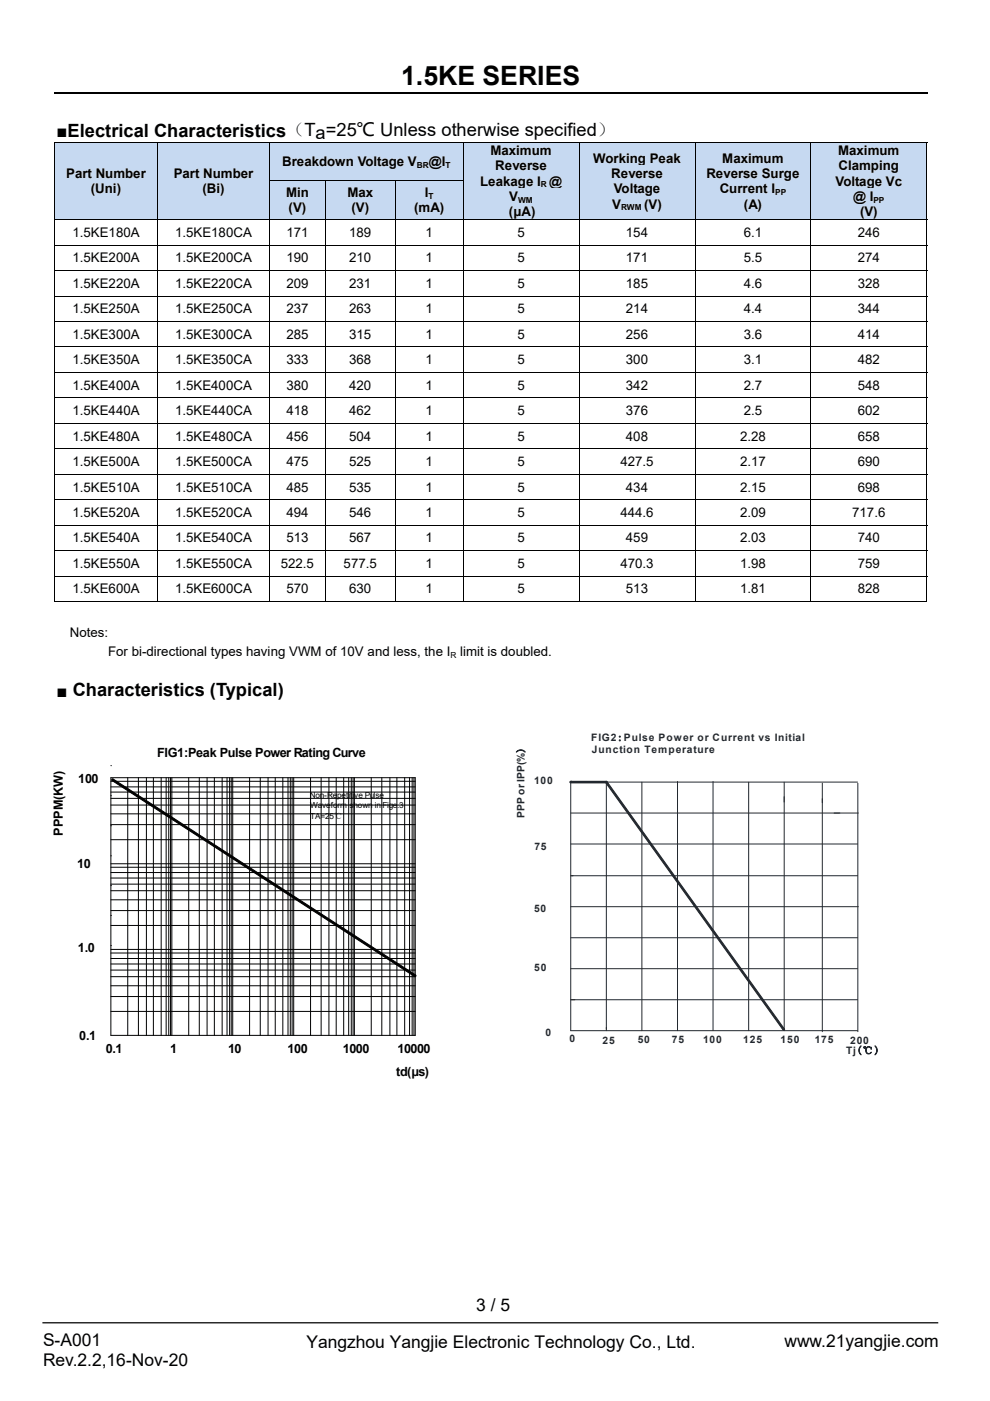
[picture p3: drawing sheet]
<svg xmlns="http://www.w3.org/2000/svg" width="210mm" height="297mm" viewBox="0 0 210 297" stroke-linecap="round" stroke-linejoin="round" font-family="sans-serif">
<path d="M11.5 19.7h185.2" fill="none" stroke="#000" stroke-width=".25"/>
<path d="M9 280.5h190" fill="none" stroke="#000" stroke-width=".26"/>
<g fill="#c6d9f1">
<path d="M11.6 30.3h21.8v16.2h-21.8z"/>
<path d="M13.5 35.1h18.1v3.3h-18.1z"/>
<path d="M13.5 38.4h18.1v3.2h-18.1z"/>
<path d="M33.5 30.3h23.6v16.2h-23.6z"/>
<path d="M35.4 35.1h19.9v3.3h-19.9z"/>
<path d="M35.4 38.4h19.9v3.2h-19.9z"/>
<path d="M57.3 30.3h40.9v7.8h-40.9z"/>
<path d="M59.1 32.6h37.3v3.2h-37.3z"/>
<path d="M98.4 30.3h24.3v16.2h-24.3z"/>
<path d="M100.2 30.3h20.7v3.2h-20.7z"/>
<path d="M100.2 33.5h20.7v3.2h-20.7z"/>
<path d="M100.2 36.7h20.7v3.3h-20.7z"/>
<path d="M100.2 40h20.7v3.2h-20.7z"/>
<path d="M100.2 43.2h20.7v3.3h-20.7z"/>
<path d="M122.9 30.3h24.4v16.2h-24.4z"/>
<path d="M124.7 31.9h20.8v3.2h-20.8z"/>
<path d="M124.7 35.1h20.8v3.3h-20.8z"/>
<path d="M124.7 38.4h20.8v3.2h-20.8z"/>
<path d="M124.7 41.6h20.8v3.3h-20.8z"/>
<path d="M147.5 30.3h24.4v16.2h-24.4z"/>
<path d="M149.3 31.9h20.8v3.2h-20.8z"/>
<path d="M149.3 35.1h20.8v3.3h-20.8z"/>
<path d="M149.3 38.4h20.8v3.2h-20.8z"/>
<path d="M149.3 41.6h20.8v3.3h-20.8z"/>
<path d="M172.1 30.3h24.4v16.2h-24.4z"/>
<path d="M173.9 30.3h20.8v3.2h-20.8z"/>
<path d="M173.9 33.5h20.8v3.2h-20.8z"/>
<path d="M173.9 36.7h20.8v3.3h-20.8z"/>
<path d="M173.9 40h20.8v3.2h-20.8z"/>
<path d="M173.9 43.2h20.8v3.3h-20.8z"/>
</g>
<path d="M11.5 30.1h.1v.1h-.1zM196.5 30.1h.2v.1h-.2z" fill="#000"/>
<path d="M11.5 30.2h185.2M11.6 30.2v7.9M33.5 30.2v7.9M57.2 30.2v7.9M98.3 30.2v7.9M122.9 30.2v7.9M147.4 30.2v7.9M172 30.2v7.9M196.6 30.2v7.9" fill="none" stroke="#000" stroke-width=".21"/>
<g fill="#c6d9f1">
<path d="M57.3 38.3h11.6v8.2h-11.6z"/>
<path d="M59.1 39.2h8v3.2h-8z"/>
<path d="M59.1 42.4h8v3.2h-8z"/>
<path d="M69.1 38.3h14.7v8.2h-14.7z"/>
<path d="M70.9 39.2h11v3.2h-11z"/>
<path d="M70.9 42.4h11v3.2h-11z"/>
<path d="M83.9 38.3h14.3v8.2h-14.3z"/>
<path d="M85.7 39.2h10.7v3.2h-10.7z"/>
<path d="M85.7 42.4h10.7v3.2h-10.7z"/>
</g>
<path d="M11.5 38.1h.1v.2h-.1zM33.4 38.1h.1v.2h-.1zM122.8 38.1h.1v.2h-.1zM147.3 38.1h.2v.2h-.2zM171.9 38.1h.2v.2h-.2zM196.5 38.1h.2v.2h-.2zM196.5 127.5h.2v.1h-.2z" fill="#000"/>
<g fill="none" stroke="#000" stroke-width=".21">
<path d="M11.6 38.3v8.2M33.5 38.3v8.2M57.1 38.2h41.3M57.2 38.3v8.2M69 38.3v8.2M83.8 38.3v8.2M98.3 38.3v8.2M122.9 38.3v8.2M147.4 38.3v8.2M172 38.3v8.2M196.6 38.3v8.2M11.5 46.6h185.2"/>
<path d="M11.5 52h185.2M11.5 57.4h185.2M11.6 46.7v5.2M11.6 52v5.3M11.6 57.4v5.3M33.5 46.7v5.2M33.5 52v5.3M33.5 57.4v5.3M57.2 46.7v5.2M57.2 52v5.3M57.2 57.4v5.3M69 46.7v5.2"/>
<path d="M69 52v5.3M69 57.4v5.3M83.8 46.7v5.2M83.8 52v5.3M83.8 57.4v5.3M98.3 46.7v5.2M98.3 52v5.3M98.3 57.4v5.3M122.9 46.7v5.2M122.9 52v5.3M122.9 57.4v5.3M147.4 46.7v5.2"/>
<path d="M147.4 52v5.3M147.4 57.4v5.3M172 46.7v5.2M172 52v5.3M172 57.4v5.3M196.6 46.7v5.2M196.6 52v5.3M196.6 57.4v5.3M11.5 62.8h185.2M11.5 68.2h185.2M11.5 73.6h185.2M11.5 79h185.2"/>
<path d="M11.6 62.8v5.3M11.6 68.2v5.3M11.6 73.6v5.3M11.6 79v5.3M33.5 62.8v5.3M33.5 68.2v5.3M33.5 73.6v5.3M33.5 79v5.3M57.2 62.8v5.3M57.2 68.2v5.3M57.2 73.6v5.3M57.2 79v5.3"/>
<path d="M69 62.8v5.3M69 68.2v5.3M69 73.6v5.3M69 79v5.3M83.8 62.8v5.3M83.8 68.2v5.3M83.8 73.6v5.3M83.8 79v5.3M98.3 62.8v5.3M98.3 68.2v5.3M98.3 73.6v5.3M98.3 79v5.3"/>
<path d="M122.9 62.8v5.3M122.9 68.2v5.3M122.9 73.6v5.3M122.9 79v5.3M147.4 62.8v5.3M147.4 68.2v5.3M147.4 73.6v5.3M147.4 79v5.3M172 62.8v5.3M172 68.2v5.3M172 73.6v5.3M172 79v5.3"/>
<path d="M196.6 62.8v5.3M196.6 68.2v5.3M196.6 73.6v5.3M196.6 79v5.3M11.5 84.3h185.2M11.5 89.7h185.2M11.5 95.1h185.2M11.6 84.4v5.3M11.6 89.8v5.3M11.6 95.2v5.3M33.5 84.4v5.3M33.5 89.8v5.3"/>
<path d="M33.5 95.2v5.3M57.2 84.4v5.3M57.2 89.8v5.3M57.2 95.2v5.3M69 84.4v5.3M69 89.8v5.3M69 95.2v5.3M83.8 84.4v5.3M83.8 89.8v5.3M83.8 95.2v5.3M98.3 84.4v5.3M98.3 89.8v5.3"/>
<path d="M98.3 95.2v5.3M122.9 84.4v5.3M122.9 89.8v5.3M122.9 95.2v5.3M147.4 84.4v5.3M147.4 89.8v5.3M147.4 95.2v5.3M172 84.4v5.3M172 89.8v5.3M172 95.2v5.3M196.6 84.4v5.3M196.6 89.8v5.3"/>
<path d="M196.6 95.2v5.3M11.5 100.5h185.2M11.5 105.9h185.2M11.5 111.3h185.2M11.5 116.7h185.2M11.6 100.6v5.3M11.6 106v5.3M11.6 111.4v5.2M11.6 116.8v5.2M33.5 100.6v5.3M33.5 106v5.3M33.5 111.4v5.2"/>
<path d="M33.5 116.8v5.2M57.2 100.6v5.3M57.2 106v5.3M57.2 111.4v5.2M57.2 116.8v5.2M69 100.6v5.3M69 106v5.3M69 111.4v5.2M69 116.8v5.2M83.8 100.6v5.3M83.8 106v5.3M83.8 111.4v5.2"/>
<path d="M83.8 116.8v5.2M98.3 100.6v5.3M98.3 106v5.3M98.3 111.4v5.2M98.3 116.8v5.2M122.9 100.6v5.3M122.9 106v5.3M122.9 111.4v5.2M122.9 116.8v5.2M147.4 100.6v5.3M147.4 106v5.3M147.4 111.4v5.2"/>
<path d="M147.4 116.8v5.2M172 100.6v5.3M172 106v5.3M172 111.4v5.2M172 116.8v5.2M196.6 100.6v5.3M196.6 106v5.3M196.6 111.4v5.2M196.6 116.8v5.2M11.5 122.1h185.2M11.5 127.6h21.9M11.6 122.2v5.4"/>
<path d="M33.5 122.2v5.4M33.5 127.6h23.6M57.2 122.2v5.4M57.3 127.6h11.6M69 122.2v5.4M69.1 127.6h14.7M83.8 122.2v5.4M83.9 127.6h14.3M98.3 122.2v5.4M98.4 127.6h24.4M122.9 122.2v5.4M122.9 127.6h24.4"/>
<path d="M147.4 122.2v5.4M147.5 127.6h24.4M172 122.2v5.4M172.1 127.6h24.4M196.6 122.2v5.4M23.5 164.9h64.6v54.6h-64.6zM23.5 178h64.6M23.5 174.8h64.6M23.5 172.6h64.6M23.5 170.7h64.6M23.5 169.3h64.6M23.5 167.9h64.6"/>
<path d="M23.5 165.7h64.6M23.5 166.8h64.6M23.5 175.1h.1M23.5 168.7h.1M23.5 162.3h.1M24 165.1l64.2 41.6-.2 .4-64.3-41.6zM24 165.1h-.2l-.1 .4M27.1 164.9v54.6M29.4 164.9v54.6M31.1 164.9v54.6M32.5 164.9v54.6M34.2 164.9v54.6"/>
<path d="M35.2 164.9v54.6M35.8 164.9v54.6M36.2 164.9v54.6M36.4 164.9v54.6M40 164.9v54.6M42.3 164.9v54.6M43.9 164.9v54.6M45.5 164.9v54.6M47.1 164.9v54.6M48.2 164.9v54.6M48.7 164.9v54.6M49 164.9v54.6"/>
<path d="M49.4 164.9v54.6M52.9 164.9v54.6M55.2 164.9v54.6M56.9 164.9v54.6M58.4 164.9v54.6M60 164.9v54.6M61.1 164.9v54.6M61.6 164.9v54.6M62 164.9v54.6M62.3 164.9v54.6M65.9 164.9v54.6M68.1 164.9v54.6"/>
<path d="M69.8 164.9v54.6M71.3 164.9v54.6M72.9 164.9v54.6M74 164.9v54.6M74.5 164.9v54.6M74.9 164.9v54.6M75.2 164.9v54.6M78.7 164.9v54.6M81 164.9v54.6M82.7 164.9v54.6M84.2 164.9v54.6M85.8 164.9v54.6"/>
<path d="M86.9 164.9v54.6M87.4 164.9v54.6M87.8 164.9v54.6M23.5 196.2h64.6M23.5 193.1h64.6M23.5 190.8h64.6M23.5 188.8h64.6M23.5 187.5h64.6M23.5 186.2h64.6M23.5 183.9h64.6M23.5 185h64.6M23.5 183.1h64.6"/>
<path d="M23.5 194.1h.1M23.5 187.8h.1M23.5 181.4h.1M23.5 214.4h64.6M23.5 211.3h64.6M23.5 209h64.6M23.5 207.1h64.6M23.5 205.7h64.6M23.5 204.4h64.6M23.5 202.1h64.6M23.5 203.2h64.6M23.5 201.3h64.6"/>
<path d="M23.5 200.5h.1M88.2 206.7l-.1 .4h-.1"/>
</g>
<g fill="#000">
<path d="M24 165.1l64.2 41.6-.2 .4-64.3-41.6z"/>
<path d="M23.8 165.1h.2l-.3 .4z" fill-rule="evenodd"/>
<path d="M88.2 206.7l-.1 .4h-.1z" fill-rule="evenodd"/>
</g>
<path d="M121.1 165.7v52.8h60.8M128.6 165.8v52.4M136.1 165.8v52.7M143.7 165.7v52.8M151.2 165.7v52.8M158.8 165.8v52.7M166.3 165.8v52.7M121.1 185.7h60.8M121.1 192.2h61M121.1 198.8h60.8M121.1 205.4h60.8M121.1 212h60.8" fill="none" stroke="#212830" stroke-width=".21"/>
<path d="M128.5 165.7h.3l-.4 .2z" fill-rule="evenodd" fill="#212830"/>
<path d="M128.8 165.7h-.3l-.1 .2" fill="none" stroke="#212830" stroke-width=".21"/>
<path d="M128.4 165.9l.4-.2 37.6 52.5-.3 .2z" fill-rule="evenodd" fill="#212830"/>
<path d="M128.4 165.9l.4-.2 37.6 52.5-.3 .2z" fill="none" stroke="#212830" stroke-width=".21"/>
<path d="M166.1 218.4l.3-.2-.1 .2z" fill-rule="evenodd" fill="#212830"/>
<path d="M166.4 218.2v.2h-.3" fill="none" stroke="#212830" stroke-width=".21"/>
<path d="M120.9 165.7h.2v.3z" fill-rule="evenodd" fill="#212830"/>
<path d="M121.1 165.7h7.5v.3h-7.5zM121.1 165.7h.1M121.1 165.7l-.2 .1 .2 .2" fill="none" stroke="#212830" stroke-width=".21"/>
<path d="M121.1 165.8h7.5" fill="none" stroke="#212830" stroke-width=".34"/>
<path d="M128.6 165.7l.2 .1-.2 .2z" fill-rule="evenodd" fill="#212830"/>
<path d="M121.1 172.4h61M121.1 178.9h60.8M128.4 165.8h53.5M128.6 165.7l.2 .1-.2 .2M174.4 166.1v52.6M181.9 166.1v52.6M128.6 217.8v.7" fill="none" stroke="#212830" stroke-width=".21"/>
<text font-size="5.7" x="85.1" y="18">1.5KE SERIES</text>
<g font-size="3.9">
<text x="12" y="29.1">■Electrical Characteristics（Ta=25℃ Unless otherwise specified）</text>
<text x="12" y="147.7">■ Characteristics (Typical)</text>
</g>
<g font-size="3.7">
<text x="101" y="278">3 / 5</text>
<text x="9.1" y="285.5">S-A001</text>
<text x="65" y="285.7">Yangzhou Yangjie Electronic Technology Co., Ltd.</text>
<text x="166.4" y="285.7">www.21yangjie.com</text>
<text x="9.1" y="289.7">Rev.2.2,16-Nov-20</text>
</g>
<g font-size="2.8">
<text x="59.9" y="35.2">Breakdown Voltage V</text>
<text x="91" y="35.2">@I</text>
<text x="104" y="32.9">Maximum</text>
<text x="125.8" y="34.5">Working Peak</text>
<text x="153.2" y="34.5">Maximum</text>
<text x="177.8" y="32.9">Maximum</text>
<text x="14" y="37.7">Part Number</text>
<text x="19.3" y="41">(Uni)</text>
<text x="36.9" y="37.7">Part Number</text>
<text x="43" y="41">(Bi)</text>
<text x="60.7" y="41.8">Min</text>
<text x="73.7" y="41.8">Max</text>
<text x="90.1" y="41.8">I</text>
<text x="101.9" y="39.3">Leakage I @</text>
<text x="105.1" y="36.1">Reverse</text>
<text x="129.6" y="37.7">Reverse</text>
<text x="130.2" y="41">Voltage</text>
<text x="149.8" y="37.7">Reverse Surge</text>
<text x="152.7" y="41">Current I</text>
<text x="177.2" y="39.3">Voltage Vc</text>
<text x="177.9" y="36.1">Clamping</text>
<text x="61.2" y="45">(V)</text>
<text x="74.5" y="45">(V)</text>
<text x="87.8" y="45">(mA)</text>
<text x="107.9" y="45.8">(μA)</text>
<text x="108" y="42.6">V</text>
<text x="129.9" y="44.2">V</text>
<text x="136.6" y="44.2">(V)</text>
<text x="157.8" y="44.2">(A)</text>
<text x="181" y="42.6">@ I</text>
<text x="182.4" y="45.8">(V)</text>
<text x="15.4" y="50.2">1.5KE180A</text>
<text x="37.1" y="50.2">1.5KE180CA</text>
<text x="60.7" y="50.2">171</text>
<text x="74.1" y="50.2">189</text>
<text x="90.3" y="50.2">1</text>
<text x="109.7" y="50.2">5</text>
<text x="132.8" y="50.2">154</text>
<text x="157.7" y="50.2">6.1</text>
<text x="181.9" y="50.2">246</text>
<text x="15.4" y="55.6">1.5KE200A</text>
<text x="37.1" y="55.6">1.5KE200CA</text>
<text x="60.7" y="55.6">190</text>
<text x="74.1" y="55.6">210</text>
<text x="90.3" y="55.6">1</text>
<text x="109.7" y="55.6">5</text>
<text x="132.8" y="55.6">171</text>
<text x="157.7" y="55.6">5.5</text>
<text x="181.9" y="55.6">274</text>
<text x="15.4" y="61">1.5KE220A</text>
<text x="37.1" y="61">1.5KE220CA</text>
<text x="60.7" y="61">209</text>
<text x="74.1" y="61">231</text>
<text x="90.3" y="61">1</text>
<text x="109.7" y="61">5</text>
<text x="132.8" y="61">185</text>
<text x="157.7" y="61">4.6</text>
<text x="181.9" y="61">328</text>
<text x="15.4" y="66.4">1.5KE250A</text>
<text x="15.4" y="71.8">1.5KE300A</text>
<text x="37.1" y="66.4">1.5KE250CA</text>
<text x="37.1" y="71.8">1.5KE300CA</text>
<text x="60.7" y="66.4">237</text>
<text x="60.7" y="71.8">285</text>
<text x="74.1" y="66.4">263</text>
<text x="74.1" y="71.8">315</text>
<text x="90.3" y="66.4">1</text>
<text x="90.3" y="71.8">1</text>
<text x="109.7" y="66.4">5</text>
<text x="109.7" y="71.8">5</text>
<text x="132.8" y="66.4">214</text>
<text x="132.8" y="71.8">256</text>
<text x="157.7" y="66.4">4.4</text>
<text x="157.7" y="71.8">3.6</text>
<text x="181.9" y="66.4">344</text>
<text x="181.9" y="71.8">414</text>
<text x="15.4" y="77.2">1.5KE350A</text>
<text x="37.1" y="77.2">1.5KE350CA</text>
<text x="60.7" y="77.2">333</text>
<text x="74.1" y="77.2">368</text>
<text x="90.3" y="77.2">1</text>
<text x="109.7" y="77.2">5</text>
<text x="132.8" y="77.2">300</text>
<text x="157.7" y="77.2">3.1</text>
<text x="181.9" y="77.2">482</text>
<text x="15.4" y="82.6">1.5KE400A</text>
<text x="37.1" y="82.6">1.5KE400CA</text>
<text x="60.7" y="82.6">380</text>
<text x="74.1" y="82.6">420</text>
<text x="90.3" y="82.6">1</text>
<text x="109.7" y="82.6">5</text>
<text x="132.8" y="82.6">342</text>
<text x="157.7" y="82.6">2.7</text>
<text x="181.9" y="82.6">548</text>
<text x="15.4" y="88">1.5KE440A</text>
<text x="37.1" y="88">1.5KE440CA</text>
<text x="60.7" y="88">418</text>
<text x="74.1" y="88">462</text>
<text x="90.3" y="88">1</text>
<text x="109.7" y="88">5</text>
<text x="132.8" y="88">376</text>
<text x="157.7" y="88">2.5</text>
<text x="181.9" y="88">602</text>
<text x="15.4" y="93.4">1.5KE480A</text>
<text x="37.1" y="93.4">1.5KE480CA</text>
<text x="60.7" y="93.4">456</text>
<text x="74.1" y="93.4">504</text>
<text x="90.3" y="93.4">1</text>
<text x="109.7" y="93.4">5</text>
<text x="132.8" y="93.4">408</text>
<text x="157" y="93.4">2.28</text>
<text x="181.9" y="93.4">658</text>
<text x="15.4" y="98.8">1.5KE500A</text>
<text x="37.1" y="98.8">1.5KE500CA</text>
<text x="60.7" y="98.8">475</text>
<text x="74.1" y="98.8">525</text>
<text x="90.3" y="98.8">1</text>
<text x="109.7" y="98.8">5</text>
<text x="131.6" y="98.8">427.5</text>
<text x="157" y="98.8">2.17</text>
<text x="181.9" y="98.8">690</text>
<text x="15.4" y="104.2">1.5KE510A</text>
<text x="37.1" y="104.2">1.5KE510CA</text>
<text x="60.7" y="104.2">485</text>
<text x="74.1" y="104.2">535</text>
<text x="90.3" y="104.2">1</text>
<text x="109.7" y="104.2">5</text>
<text x="132.8" y="104.2">434</text>
<text x="157" y="104.2">2.15</text>
<text x="181.9" y="104.2">698</text>
<text x="15.4" y="109.6">1.5KE520A</text>
<text x="37.1" y="109.6">1.5KE520CA</text>
<text x="60.7" y="109.6">494</text>
<text x="74.1" y="109.6">546</text>
<text x="90.3" y="109.6">1</text>
<text x="109.7" y="109.6">5</text>
<text x="131.6" y="109.6">444.6</text>
<text x="157" y="109.6">2.09</text>
<text x="180.8" y="109.6">717.6</text>
<text x="15.4" y="115">1.5KE540A</text>
<text x="37.1" y="115">1.5KE540CA</text>
<text x="60.7" y="115">513</text>
<text x="74.1" y="115">567</text>
<text x="90.3" y="115">1</text>
<text x="109.7" y="115">5</text>
<text x="132.8" y="115">459</text>
<text x="157" y="115">2.03</text>
<text x="181.9" y="115">740</text>
<text x="15.4" y="120.4">1.5KE550A</text>
<text x="15.4" y="125.8">1.5KE600A</text>
<text x="37.1" y="120.4">1.5KE550CA</text>
<text x="37.1" y="125.8">1.5KE600CA</text>
<text x="59.5" y="120.4">522.5</text>
<text x="60.7" y="125.8">570</text>
<text x="72.9" y="120.4">577.5</text>
<text x="74.1" y="125.8">630</text>
<text x="90.3" y="125.8">1</text>
<text x="90.3" y="120.4">1</text>
<text x="109.7" y="125.8">5</text>
<text x="109.7" y="120.4">5</text>
<text x="131.6" y="120.4">470.3</text>
<text x="132.8" y="125.8">513</text>
<text x="157" y="125.8">1.81</text>
<text x="157" y="120.4">1.98</text>
<text x="181.9" y="125.8">828</text>
<text x="181.9" y="120.4">759</text>
<text x="14.8" y="135">Notes:</text>
<text x="22.9" y="139.1">For bi-directional types having VWM of 10V and less, the I</text>
<text x="97.6" y="139.1">limit is doubled.</text>
</g>
<g font-size="2.7">
<text x="33.4" y="160.5">FIG1:Peak Pulse Power Rating Curve</text>
<text x="16.6" y="166.1">100</text>
<text x="13.3" y="177.2" transform="rotate(-90 13.3 177.2)">PPPM(KW)</text>
<text x="16.4" y="183.9">10</text>
<text x="16.5" y="201.9">1.0</text>
<text x="16.8" y="220.5">0.1</text>
<text x="22.4" y="223.3">0.1</text>
<text x="36.1" y="223.3">1</text>
<text x="48.4" y="223.3">10</text>
<text x="61" y="223.3">100</text>
<text x="72.7" y="223.3">1000</text>
<text x="84.3" y="223.3">10000</text>
<text x="84" y="228">td(μs)</text>
</g>
<g font-size="2.2" fill="#212830">
<text x="125.4" y="157.1">FIG2: Pulse Power or Current vs Initial</text>
<text x="125.5" y="159.7">Junction Temperature</text>
<text x="113.3" y="166.2">100</text>
<text x="111.2" y="173.5" transform="rotate(-90 111.2 173.5)">PPP or IPP(%)</text>
<text x="113.4" y="180.3">75</text>
<text x="113.3" y="193.3">50</text>
<text x="113.3" y="205.9">50</text>
<text x="115.7" y="219.6">0</text>
<text x="120.8" y="220.8">0</text>
<text x="127.8" y="221.3">25</text>
<text x="135.3" y="221.2">50</text>
<text x="142.5" y="221.2">75</text>
<text x="149.1" y="221.1">100</text>
<text x="157.6" y="221.2">125</text>
<text x="165.6" y="221.2">150</text>
<text x="172.8" y="221.2">175</text>
<text x="180.3" y="221.3">200</text>
<text x="179.5" y="223.5">Tj(℃)</text>
</g>
<g font-size="1.8">
<text x="88.4" y="35.5">BR</text>
<text x="94.5" y="35.5">T</text>
<text x="114.7" y="39.7">R</text>
<text x="164.4" y="41.3">PP</text>
<text x="90.9" y="42.1">T</text>
<text x="109.9" y="43">WM</text>
<text x="131.7" y="44.6">RWM</text>
<text x="185.3" y="43">PP</text>
<text x="95.5" y="139.4">R</text>
<text x="65.7" y="169.2">Non-Repetitive Pulse</text>
<text x="65.8" y="171.4">Waveform shown in Fige.3</text>
<text x="65.8" y="173.5">TA=25℃</text>
</g>
</svg>
